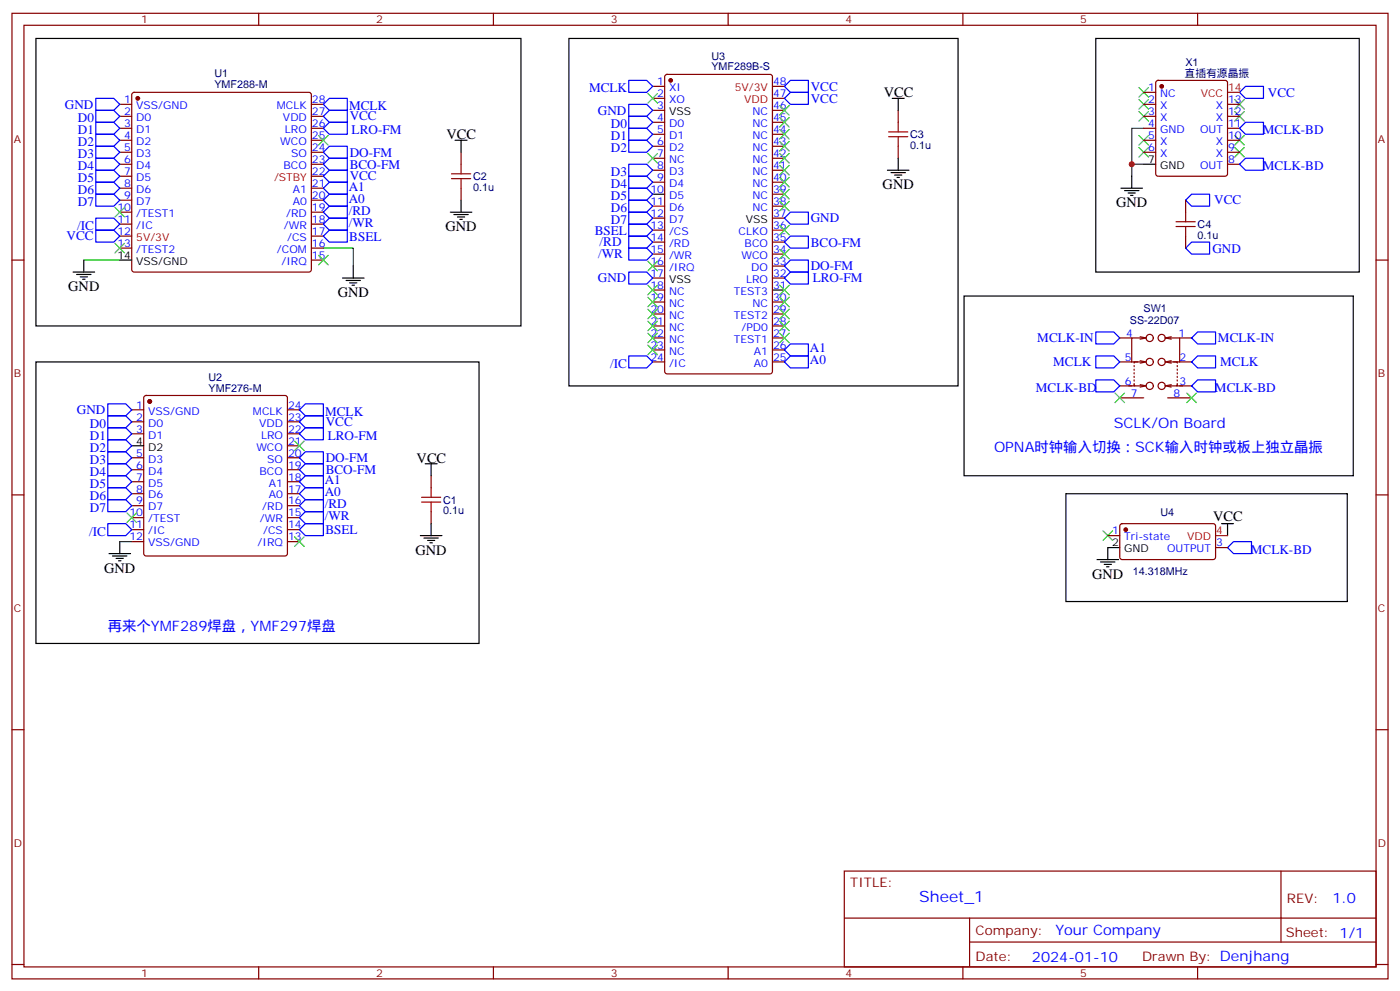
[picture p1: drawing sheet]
<svg xmlns="http://www.w3.org/2000/svg" width="412mm" height="292mm" viewBox="0 0 412 292" stroke-linecap="round" stroke-linejoin="round" font-family="sans-serif">
<g fill="none" stroke="#870000" stroke-width=".35">
<path d="M3.5 3.9h405.4v284.4h-405.4zM7.1 7.4h398.2v277.3h-398.2zM76.2 3.9v3.5M145.3 3.9v3.5M214.5 3.9v3.5M283.6 3.9v3.5M352.8 3.9v3.5M35.3 30.7h3.5M35.3 34.3h3.5M35.3 37.8h3.5M39 27.4l.5-.2h51.5l.5 .2 .2 .5v51.5l-.2 .5-.5 .2h-51.5l-.5-.2-.2-.5v-51.5zM91.7 30.7h3.5"/>
<path d="M91.7 34.3h3.5M91.7 37.8h3.5M192.3 25.4h3.5M192.3 29h3.5M192.3 32.5h3.5M192.3 36h3.5M192.3 39.5h3.5M196 22.1l.5-.2h30.3l.7 .4v87.1l-.4 .6-30.6 .1-.7-.5v-87zM227.5 25.4h3.6M227.5 29h3.6M227.5 32.5h3.6M227.5 36h3.6"/>
<path d="M227.5 39.5h3.6M264.6 32.5v3.5M336.9 30.7h3.5M336.9 34.3h3.5M336.9 37.8h3.5M336.9 27.2h3.5M340.7 23.9l.4-.2h19.8l.5 .2 .2 .5v26.8l-.2 .5-.5 .2h-19.8l-.5-.2-.2-.5v-26.8zM361.6 30.7h3.5M361.6 34.3h3.5M361.6 37.8h3.5M35.3 41.3h3.5M35.3 44.8h3.5"/>
<path d="M35.3 48.4h3.5M35.3 51.9h3.5M35.3 55.4h3.5M35.3 58.9h3.5M91.7 41.3h3.5M91.7 44.8h3.5M91.7 48.4h3.5M91.7 51.9h3.5M91.7 55.4h3.5M91.7 58.9h3.5M135.8 44.8v3.6M135.8 55.4v3.5"/>
<path d="M192.3 43.1h3.5M192.3 46.6h3.5M192.3 50.1h3.5M192.3 53.7h3.5M227.5 43.1h3.6M227.5 46.6h3.6M227.5 50.1h3.6M227.5 53.7h3.6M227.5 57.2h3.6M264.6 43.1v3.5M336.9 41.3h3.5M336.9 44.8h3.5"/>
<path d="M349.2 58.9v3.6M361.6 41.3h3.5M361.6 44.8h3.5M361.6 48.4h3.5M3.5 76.6h3.6M35.3 62.5h3.5M35.3 66h3.5M35.3 69.5h3.5M35.3 73.1h3.5M91.7 76.6h3.5M91.7 62.5h3.5M91.7 66h3.5"/>
<path d="M91.7 69.5h3.5M91.7 73.1h3.5M192.3 64.2h3.5M192.3 71.3h3.5M192.3 74.8h3.5M192.3 78.4h3.5M192.3 67.8h3.5M227.5 60.7h3.6M227.5 64.2h3.6M227.5 71.3h3.6M227.5 74.8h3.6M227.5 78.4h3.6"/>
<path d="M349.2 69.5v3.6M405.3 76.6h3.6M192.3 81.9h3.5M192.3 88.9h3.5M192.3 92.5h3.5M192.3 96h3.5M192.3 99.5h3.5M192.3 85.4h3.5M227.5 81.9h3.6M227.5 88.9h3.6M227.5 92.5h3.6M227.5 96h3.6"/>
<path d="M227.5 99.5h3.6M329.8 99.5h3.6M335.8 99.2l1.8 .3M337.6 99.5h-4.2v7.1M337.6 99.5l-1.8 .4M343.3 99.5h4.2v7.1M343.3 99.5l1.7 .4M345 99.2l-1.7 .3M347.5 99.5h3.5M42.6 116.7l.4-.2h41l.5 .2 .2 .5v45.8l-.3 .5-.4 .2h-41l-.5-.2-.2-.5v-45.8zM192.3 103h3.5M192.3 106.6h3.5"/>
<path d="M227.5 103h3.6M227.5 106.6h3.6M329.8 106.6h5.3M329.8 113.6h4.5M329.8 117.2h7.1M334.1 112.9v.7h2.8M334.1 107.6v.4M334.1 108.7v.3M334.1 109.7v.4M334.1 110.8v.4M334.1 111.9v.3M335.8 113.3l1.8 .3-1.8 .4"/>
<path d="M335.8 106.2l1.8 .4-1.8 .3M336.9 106.6h-2.8v.3M343.3 106.6l1.7 .3M343.3 113.6l1.7 .4M344 106.6h2.8v.3M344 117.2h7M345 106.2l-1.7 .4M345 113.3l-1.7 .3M345.7 106.6h5.3M346.6 113.6h4.4M346.8 112.9v.7h-2.8M346.8 107.6v.4"/>
<path d="M346.8 108.7v.3M346.8 109.7v.4M346.8 110.8v.4M346.8 111.9v.3M38.8 120.7h3.5M38.8 124.2h3.5M38.8 127.7h3.5M38.8 134.8h3.5M38.8 138.3h3.5M84.7 120.7h3.5M84.7 124.2h3.5M84.7 127.7h3.5"/>
<path d="M84.7 134.8h3.5M84.7 138.3h3.5M84.7 131.3h3.5M3.5 145.7h3.6M38.8 141.9h3.5M38.8 145.4h3.5M38.8 148.9h3.5M38.8 152.4h3.5M38.8 156h3.5M38.8 159.5h3.5M84.7 141.9h3.5M84.7 145.4h3.5"/>
<path d="M84.7 148.9h3.5M84.7 152.4h3.5M84.7 156h3.5M84.7 159.5h3.5M127 140.1v3.5M127 150.7v3.5M326.3 157.7h3.5M330.1 154.4l.5-.2 27 .1 .5 .6-.1 9.5-.6 .4-27.1-.1-.5-.6v-9.2zM405.3 145.7h3.6M358.1 161.3h3.5M3.5 214.9h3.6M405.3 214.9h3.6"/>
<path d="M248.7 256.5h156.6v28.2h-156.6zM377.3 256.5v20.9M248.7 270.4h156.5M285.6 277.4h119.6M285.6 270.4v14.1M3.5 284h3.6M76.2 284.7v3.6M145.3 284.7v3.6M214.5 284.7v3.6M283.6 284.7v3.6M352.8 284.7v3.6M405.3 284h3.6"/>
<circle cx="338.7" cy="99.5" r="1.06"/>
<circle cx="342.2" cy="99.5" r="1.06"/>
<circle cx="338.7" cy="113.6" r="1.06"/>
<circle cx="338.7" cy="106.6" r="1.06"/>
<circle cx="342.2" cy="113.6" r="1.06"/>
<circle cx="342.2" cy="106.6" r="1.06"/>
</g>
<g fill="none" stroke="#000" stroke-width=".35">
<path d="M10.6 11.3h142.9v84.7h-142.9zM167.6 11.3h114.6v102.3h-114.6zM322.8 11.3h77.6v68.8h-77.6zM262.8 29h3.5M264.6 29v3.5M134.1 41.3h3.5M135.8 41.3v3.5M135.8 58.9v3.6M192.3 57.2h3.5M261.4 50.1h6.4M262.5 50.8h4.2M263.5 51.5h2.1"/>
<path d="M264.2 52.2h.7M264.6 46.6v3.5M330.2 55.4h6.3M331.3 56.1h4.2M332.3 56.8h2.1M333 57.5h.7M333.4 51.9v3.5M336.9 48.4h3.5M24.7 76.6v3.5M35.3 76.6h3.5M104.1 78.4v3.5M132.6 62.5h6.4"/>
<path d="M133.7 63.2h4.2M134.8 63.9h2.1M135.5 64.6h.7M21.5 80.1h6.4M22.6 80.8h4.2M23.6 81.5h2.2M24.3 82.2h.7M100.9 81.9h6.3M102 82.6h4.2M103 83.3h2.1M103.7 84h.7M227.5 85.4h3.6"/>
<path d="M284 87.2h114.6v52.9h-114.6zM10.6 106.6h130.5v82.9h-130.5zM38.8 131.3h3.5M125.2 136.6h3.6M127 136.6v3.5M35.3 159.5v3.5M123.8 157.7h6.4M124.9 158.4h4.2M125.9 159.1h2.2M126.6 159.8h.8M127 154.2v3.5M314 145.4h82.9v31.7h-82.9z"/>
<path d="M359.8 154.2h3.6M361.6 154.2v3.5M32.1 163h6.4M33.2 163.7h4.2M34.2 164.4h2.1M34.9 165.1h.7M323.1 164.8h6.4M324.2 165.5h4.2M325.3 166.2h2.1M326 166.9h.7M329.8 161.3h-3.5v3.5"/>
</g>
<path d="M336.9 37.8h-3.5v14.1M333.4 48.4h3.5M24.7 76.6h10.6M95.2 73.1h8.9v5.3M35.3 159.5h3.5" fill="none" stroke="#008700" stroke-width=".35"/>
<g fill="#870000" stroke="#870000" stroke-width=".35">
<circle cx="40.6" cy="29" r=".53"/>
<circle cx="44.1" cy="118.2" r=".53"/>
<circle cx="197.6" cy="23.7" r=".53"/>
<circle cx="342.2" cy="25.4" r=".53"/>
<circle cx="331.6" cy="156" r=".53"/>
</g>
<g fill="none" stroke="#a10000" stroke-width=".35">
<path d="M261.8 38.8h5.6M264.6 36v2.8M133 52.6h5.6M133 51.2h5.6M135.8 48.4v2.8M135.8 52.6v2.8M261.8 40.3h5.6M264.6 40.3v2.8M346.4 66.7h5.7M346.4 65.3h5.7M349.2 62.5v2.8M349.2 66.7v2.8"/>
<path d="M124.2 147.8h5.6M124.2 146.4h5.6M127 143.6v2.8M127 147.8v2.9"/>
</g>
<g fill="none" stroke="#00f" stroke-width=".35">
<path d="M28.2 39.5h5.3l1.8 1.8-1.8 1.8h-5.3zM28.2 36h5.3l1.8 1.8-1.8 1.7h-5.3zM28.2 32.5h5.3l1.8 1.8-1.8 1.7h-5.3zM28.2 29h5.3l1.8 1.7-1.8 1.8h-5.3zM97 36h5.3v3.5h-5.3l-1.8-1.7zM97 29h5.3v3.5h-5.3l-1.8-1.8zM97 32.5h5.3v3.5h-5.3l-1.8-1.7zM185.2 34.3h5.3l1.8 1.7-1.8 1.8h-5.3zM185.2 37.8h5.3l1.8 1.7-1.8 1.8h-5.3zM185.2 30.7h5.3l1.8 1.8-1.8 1.8h-5.3zM185.2 23.7h5.3l1.8 1.7-1.8 1.8h-5.3zM231.1 25.4l1.7-1.7h5.3v3.5h-5.3z"/>
<path d="M232.8 27.2h5.3v3.5h-5.3l-1.7-1.7zM365.1 37.8l1.8-1.8h5.3v3.5h-5.3zM366.9 25.4h5.3v3.6h-5.3l-1.8-1.8zM28.2 57.2h5.3l1.8 1.7-1.8 1.8h-5.3zM28.2 53.7h5.3l1.8 1.7-1.8 1.8h-5.3zM28.2 50.1h5.3l1.8 1.8-1.8 1.8h-5.3zM28.2 46.6h5.3l1.8 1.8-1.8 1.7h-5.3zM28.2 43.1h5.3l1.8 1.7-1.8 1.8h-5.3zM95.2 48.4l1.8-1.8h5.3v3.5h-5.3zM95.2 44.8l1.8-1.7h5.3v3.5h-5.3zM95.2 58.9l1.8-1.7h5.3v3.5h-5.3zM95.2 55.4l1.8-1.7h5.3v3.5h-5.3z"/>
<path d="M95.2 51.9l1.8-1.8h5.3v3.6h-5.3zM185.2 41.3h5.3l1.8 1.8-1.8 1.7h-5.3zM185.2 48.4h5.3l1.8 1.7-1.8 1.8h-5.3zM185.2 55.4h5.3l1.8 1.8-1.8 1.7h-5.3zM185.2 58.9h5.3l1.8 1.8-1.8 1.8h-5.3zM185.2 51.9h5.3l1.8 1.8-1.8 1.7h-5.3zM351 57.2h5.3v3.5h-5.3l-1.8-1.8zM365.1 48.4l1.8-1.8h5.3v3.5h-5.3zM28.2 64.2h5.3l1.8 1.8-1.8 1.8h-5.3zM28.2 67.8h5.3l1.8 1.7-1.8 1.8h-5.3zM95.2 62.5l1.8-1.8h5.3v3.5h-5.3zM95.2 66l1.8-1.8h5.3v3.6h-5.3z"/>
<path d="M95.2 69.5l1.8-1.7h5.3v3.5h-5.3zM185.2 62.5h5.3l1.8 1.7-1.8 1.8h-5.3zM185.2 66h5.3l1.8 1.8-1.8 1.7h-5.3zM185.2 73.1h5.3l1.8 1.7-1.8 1.8h-5.3zM185.2 69.5h5.3l1.8 1.8-1.8 1.8h-5.3zM231.1 78.4l1.7-1.8h5.3v3.5h-5.3zM232.8 62.5h5.3v3.5h-5.3l-1.7-1.8zM232.8 69.5h5.3v3.6h-5.3l-1.7-1.8zM349.2 73.1l1.8-1.8h5.3v3.5h-5.3zM185.2 80.1h5.3l1.8 1.8-1.8 1.7h-5.3zM231.1 81.9l1.7-1.8h5.3v3.5h-5.3zM322.8 97.8h5.3l1.7 1.7-1.7 1.8h-5.3z"/>
<path d="M352.8 97.8h5.3v3.5h-5.3l-1.8-1.8zM31.7 118.9h5.3l1.8 1.8-1.8 1.7h-5.3zM90 118.9h5.2v3.5h-5.2l-1.8-1.7zM185.2 104.8h5.3l1.8 1.8-1.8 1.7h-5.3zM231.1 106.6l1.7-1.8h5.3v3.5h-5.3zM231.1 103l1.7-1.7h5.3v3.5h-5.3zM322.8 104.8h5.3l1.7 1.8-1.7 1.7h-5.3zM322.8 111.9h5.3l1.7 1.7-1.7 1.8h-5.3zM351 113.6l1.8-1.7h5.3v3.5h-5.3zM351 106.6l1.8-1.8h5.3v3.5h-5.3zM31.7 122.4h5.3l1.8 1.8-1.8 1.8h-5.3zM31.7 126h5.3l1.8 1.7-1.8 1.8h-5.3z"/>
<path d="M31.7 129.5h5.3l1.8 1.8-1.8 1.7h-5.3zM31.7 133h5.3l1.8 1.8-1.8 1.8h-5.3zM31.7 136.6h5.3l1.8 1.7-1.8 1.8h-5.3zM88.2 138.3l1.8-1.7h5.2v3.5h-5.2zM88.2 134.8l1.8-1.8h5.2v3.6h-5.2zM90 126h5.2v3.5h-5.2l-1.8-1.8zM90 122.4h5.2v3.6h-5.2l-1.8-1.8zM31.7 140.1h5.3l1.8 1.8-1.8 1.7h-5.3zM31.7 143.6h5.3l1.8 1.8-1.8 1.7h-5.3zM31.7 147.1h5.3l1.8 1.8-1.8 1.8h-5.3zM31.7 154.2h5.3l1.8 1.8-1.8 1.7h-5.3zM88.2 152.4l1.8-1.7h5.2v3.5h-5.2z"/>
<path d="M88.2 148.9l1.8-1.8h5.2v3.6h-5.2zM88.2 141.9l1.8-1.8h5.2v3.5h-5.2zM88.2 145.4l1.8-1.8h5.2v3.5h-5.2zM90 154.2h5.2v3.5h-5.2l-1.8-1.7zM363.4 159.5h5.3v3.5h-5.3l-1.8-1.7z"/>
</g>
<g fill="none" stroke="#3c3" stroke-width=".35">
<path d="M93.8 39.9l2.9 2.8M96.7 39.9l-2.9 2.8M190.9 27.6l2.8 2.8M193.7 27.6l-2.8 2.8M229.7 31.1l2.8 2.8M229.7 34.6l2.8 2.8M229.7 38.1l2.8 2.9M232.5 31.1l-2.8 2.8M232.5 34.6l-2.8 2.8M232.5 38.1l-2.8 2.9M335.5 39.9l2.8 2.8M335.5 32.8l2.8 2.9"/>
<path d="M335.5 29.3l2.8 2.8M335.5 25.8l2.8 2.8M338.3 39.9l-2.8 2.8M338.3 32.8l-2.8 2.9M338.3 29.3l-2.8 2.8M338.3 25.8l-2.8 2.8M363.7 29.3l2.8 2.8M363.7 32.8l2.8 2.9M363.7 39.9l2.8 2.8M366.5 29.3l-2.8 2.8M366.5 32.8l-2.8 2.9M366.5 39.9l-2.8 2.8"/>
<path d="M190.9 45.2l2.8 2.8M193.7 45.2l-2.8 2.8M229.7 41.7l2.8 2.8M229.7 45.2l2.8 2.8M229.7 48.7l2.8 2.8M229.7 52.2l2.8 2.9M229.7 59.3l2.8 2.8M229.7 55.8l2.8 2.8M232.5 41.7l-2.8 2.8M232.5 45.2l-2.8 2.8M232.5 48.7l-2.8 2.8M232.5 52.2l-2.8 2.9"/>
<path d="M232.5 59.3l-2.8 2.8M232.5 55.8l-2.8 2.8M335.5 43.4l2.8 2.8M338.3 43.4l-2.8 2.8M363.7 43.4l2.8 2.8M366.5 43.4l-2.8 2.8M33.9 71.6l2.8 2.9M33.9 61.1l2.8 2.8M36.7 71.6l-2.8 2.9M36.7 61.1l-2.8 2.8M93.8 75.2l2.9 2.8M96.7 75.2l-2.9 2.8"/>
<path d="M190.9 76.9l2.8 2.9M193.7 76.9l-2.8 2.9M229.7 73.4l2.8 2.8M229.7 66.4l2.8 2.8M232.5 73.4l-2.8 2.8M232.5 66.4l-2.8 2.8M190.9 91.1l2.8 2.8M190.9 87.5l2.8 2.8M190.9 84l2.8 2.8M190.9 98.1l2.8 2.8M190.9 94.6l2.8 2.8M193.7 87.5l-2.8 2.8"/>
<path d="M193.7 91.1l-2.8 2.8M193.7 84l-2.8 2.8M193.7 98.1l-2.8 2.8M193.7 94.6l-2.8 2.8M229.7 98.1l2.8 2.8M229.7 94.6l2.8 2.8M229.7 91.1l2.8 2.8M229.7 87.5l2.8 2.8M229.7 84l2.8 2.8M232.5 98.1l-2.8 2.8M232.5 94.6l-2.8 2.8M232.5 91.1l-2.8 2.8"/>
<path d="M232.5 87.5l-2.8 2.8M232.5 84l-2.8 2.8M190.9 101.6l2.8 2.9M193.7 101.6l-2.8 2.9M328.4 115.7l2.9 2.9M331.3 115.7l-2.9 2.9M349.6 115.7l2.8 2.9M352.4 115.7l-2.8 2.9M86.8 129.9l2.8 2.8M89.6 129.9l-2.8 2.8M37.4 151l2.8 2.8M40.2 151l-2.8 2.8"/>
<path d="M86.8 158.1l2.8 2.8M89.6 158.1l-2.8 2.8M324.9 156.3l2.8 2.8M327.7 156.3l-2.8 2.8"/>
</g>
<path d="M361.6 27.2h3.5M192.3 60.7h3.5M227.5 67.8h3.6M358.1 157.7h3.5" fill="none" stroke="#f00" stroke-width=".35"/>
<circle cx="333.4" cy="48.4" r=".88" fill="#c00"/>
<text font-size="4.6" fill="#00f" x="270.8" y="265.5">Sheet_1</text>
<g font-size="4.2">
<text x="260.4" y="28.6">VCC</text>
<text x="131.6" y="41">VCC</text>
<text x="260" y="55.8">GND</text>
<text x="328.8" y="61.1">GND</text>
<text x="131.2" y="68.1">GND</text>
<text x="20.1" y="85.8">GND</text>
<text x="99.5" y="87.5">GND</text>
<text x="122.7" y="136.2">VCC</text>
<text x="357.4" y="153.5">VCC</text>
<text x="122.4" y="163.4">GND</text>
<text x="30.7" y="168.7">GND</text>
<text x="321.7" y="170.4">GND</text>
</g>
<g font-size="4.2" fill="#00f">
<text x="328.1" y="126">SCLK/On Board</text>
<text x="292.8" y="133">OPNA时钟输入切换：SCK输入时钟或板上独立晶振</text>
<text x="31.7" y="185.9">再来个YMF289焊盘，YMF297焊盘</text>
<text x="392.5" y="265.8">1.0</text>
<text x="310.9" y="275.3">Your Company</text>
<text x="304" y="283.1">2024-01-10</text>
</g>
<g font-size="3.9" fill="#00f">
<text x="173.5" y="27.2">MCLK</text>
<text x="238.8" y="26.7">VCC</text>
<text x="373.5" y="28.5">VCC</text>
<text x="19.1" y="32">GND</text>
<text x="102.8" y="32.5">MCLK</text>
<text x="103" y="35.4">VCC</text>
<text x="176.1" y="33.8">GND</text>
<text x="238.8" y="30.2">VCC</text>
<text x="23" y="39.5">D1</text>
<text x="23" y="36">D0</text>
<text x="103.6" y="39.5">LRO-FM</text>
<text x="179.9" y="37.8">D0</text>
<text x="179.9" y="41.3">D1</text>
<text x="372" y="39.5">MCLK-BD</text>
<text x="23" y="46.6">D3</text>
<text x="23" y="43.1">D2</text>
<text x="103" y="46.1">DO-FM</text>
<text x="179.9" y="44.8">D2</text>
<text x="23" y="53.7">D5</text>
<text x="23" y="50.1">D4</text>
<text x="103" y="49.6">BCO-FM</text>
<text x="103" y="53.1">VCC</text>
<text x="179.9" y="51.9">D3</text>
<text x="372" y="50.1">MCLK-BD</text>
<text x="23" y="57.2">D6</text>
<text x="102.7" y="59.6">A0</text>
<text x="102.7" y="56.1">A1</text>
<text x="179.9" y="58.9">D5</text>
<text x="179.9" y="55.4">D4</text>
<text x="23" y="60.7">D7</text>
<text x="102.7" y="63.2">/RD</text>
<text x="179.9" y="62.5">D6</text>
<text x="238.8" y="65.5">GND</text>
<text x="357.7" y="60.2">VCC</text>
<text x="19.6" y="70.8">VCC</text>
<text x="22.8" y="67.8">/IC</text>
<text x="102.7" y="66.7">/WR</text>
<text x="102.9" y="70.9">BSEL</text>
<text x="175.2" y="69.2">BSEL</text>
<text x="179.9" y="66">D7</text>
<text x="176.2" y="76.1">/WR</text>
<text x="176.6" y="72.6">/RD</text>
<text x="238.8" y="72.9">BCO-FM</text>
<text x="357.1" y="74.5">GND</text>
<text x="176.1" y="83.1">GND</text>
<text x="238.8" y="79.6">DO-FM</text>
<text x="239.4" y="82.9">LRO-FM</text>
<text x="305.6" y="100.8">MCLK-IN</text>
<text x="358.8" y="100.8">MCLK-IN</text>
<text x="238.6" y="107.3">A0</text>
<text x="238.6" y="103.7">A1</text>
<text x="310.2" y="107.8">MCLK</text>
<text x="359.4" y="107.8">MCLK</text>
<text x="179.8" y="108.3">/IC</text>
<text x="305.2" y="115.4">MCLK-BD</text>
<text x="357.9" y="115.4">MCLK-BD</text>
<text x="22.7" y="122">GND</text>
<text x="26.5" y="126">D0</text>
<text x="95.8" y="122.4">MCLK</text>
<text x="96" y="125.5">VCC</text>
<text x="26.5" y="129.5">D1</text>
<text x="96.5" y="129.5">LRO-FM</text>
<text x="26.5" y="133">D2</text>
<text x="26.5" y="136.6">D3</text>
<text x="96" y="136">DO-FM</text>
<text x="26.5" y="140.1">D4</text>
<text x="26.5" y="143.6">D5</text>
<text x="95.7" y="142.6">A1</text>
<text x="96" y="139.6">BCO-FM</text>
<text x="26.5" y="147.1">D6</text>
<text x="95.7" y="149.6">/RD</text>
<text x="95.7" y="146.1">A0</text>
<text x="26.5" y="150.7">D7</text>
<text x="95.7" y="153.1">/WR</text>
<text x="26.3" y="157.7">/IC</text>
<text x="95.8" y="157.3">BSEL</text>
<text x="368.5" y="163">MCLK-BD</text>
</g>
<g font-size="3.9" fill="#800">
<text x="250.5" y="261.1">TITLE:</text>
<text x="379.1" y="265.8">REV:</text>
<text x="287.4" y="275.3">Company:</text>
<text x="378.7" y="275.9">Sheet: 1/1</text>
<text x="287.4" y="283">Date:</text>
<text x="336.4" y="283.1">Drawn By: Denjhang</text>
</g>
<g font-size="3.2" fill="#800">
<text x="41.6" y="6.9">1</text>
<text x="110.8" y="6.9">2</text>
<text x="179.9" y="6.9">3</text>
<text x="249.1" y="6.9">4</text>
<text x="318.2" y="6.9">5</text>
<text x="4.1" y="42">A</text>
<text x="405.9" y="42">A</text>
<text x="4.1" y="111.2">B</text>
<text x="405.9" y="111.2">B</text>
<text x="4.1" y="180.3">C</text>
<text x="405.9" y="180.3">C</text>
<text x="4.1" y="249.4">D</text>
<text x="405.9" y="249.4">D</text>
<text x="41.6" y="287.7">1</text>
<text x="110.8" y="287.7">2</text>
<text x="179.9" y="287.7">3</text>
<text x="249.1" y="287.7">4</text>
<text x="318.2" y="287.7">5</text>
</g>
<g font-size="3.2" fill="#000080">
<text x="209.6" y="17.6">U3</text>
<text x="63.2" y="22.8">U1</text>
<text x="209.6" y="20.6">YMF289B-S</text>
<text x="349" y="22.6">直插有源晶振</text>
<text x="349.2" y="19.5">X1</text>
<text x="63.2" y="26">YMF288-M</text>
<text x="268.1" y="40.7">C3</text>
<text x="268.1" y="43.9">0.1u</text>
<text x="139.4" y="53">C2</text>
<text x="139.3" y="56.2">0.1u</text>
<text x="352.8" y="70.3">0.1u</text>
<text x="352.8" y="67.1">C4</text>
<text x="332.8" y="95.4">SS-22D07</text>
<text x="336.9" y="91.8">SW1</text>
<text x="61.4" y="112.2">U2</text>
<text x="61.4" y="115.4">YMF276-M</text>
<text x="130.5" y="148.3">C1</text>
<text x="130.5" y="151.5">0.1u</text>
<text x="341.9" y="151.8">U4</text>
<text x="333.7" y="169.5">14.318MHz</text>
</g>
<g font-size="3.2" fill="#00f">
<text x="193.6" y="28.6">2</text>
<text x="193.6" y="25.1">1</text>
<text x="197.1" y="26.8">XI</text>
<text x="227.7" y="25.1">48</text>
<text x="227.7" y="28.6">47</text>
<text x="338.2" y="26.8">1</text>
<text x="341.7" y="28.6">NC</text>
<text x="36.6" y="30.4">1</text>
<text x="36.6" y="33.9">2</text>
<text x="40.1" y="32.1">VSS/GND</text>
<text x="40.1" y="35.7">D0</text>
<text x="81.6" y="32.1">MCLK</text>
<text x="83.4" y="35.7">VDD</text>
<text x="91.9" y="33.9">27</text>
<text x="91.9" y="30.4">28</text>
<text x="193.6" y="35.7">4</text>
<text x="193.6" y="32.1">3</text>
<text x="197.1" y="30.4">XO</text>
<text x="221.6" y="33.9">NC</text>
<text x="227.7" y="32.1">46</text>
<text x="227.7" y="35.7">45</text>
<text x="338.2" y="33.9">3</text>
<text x="338.2" y="30.4">2</text>
<text x="341.7" y="35.7">X</text>
<text x="341.7" y="32.1">X</text>
<text x="358.1" y="32.1">X</text>
<text x="358.1" y="35.7">X</text>
<text x="361.8" y="30.4">13</text>
<text x="361.8" y="33.9">12</text>
<text x="36.6" y="37.4">3</text>
<text x="36.6" y="41">4</text>
<text x="40.1" y="39.2">D1</text>
<text x="83.9" y="39.2">LRO</text>
<text x="91.9" y="41">25</text>
<text x="91.9" y="37.4">26</text>
<text x="193.6" y="39.2">5</text>
<text x="197.1" y="41">D1</text>
<text x="197.1" y="37.4">D0</text>
<text x="221.6" y="37.4">NC</text>
<text x="221.6" y="41">NC</text>
<text x="227.7" y="39.2">44</text>
<text x="338.2" y="41">5</text>
<text x="338.2" y="37.4">4</text>
<text x="341.7" y="39.2">GND</text>
<text x="353.5" y="39.2">OUT</text>
<text x="361.8" y="37.4">11</text>
<text x="361.8" y="41">10</text>
<text x="36.6" y="44.5">5</text>
<text x="40.1" y="42.7">D2</text>
<text x="40.1" y="46.2">D3</text>
<text x="82.6" y="42.7">WCO</text>
<text x="85.7" y="46.2">SO</text>
<text x="91.9" y="44.5">24</text>
<text x="193.6" y="46.2">7</text>
<text x="193.6" y="42.7">6</text>
<text x="197.1" y="44.5">D2</text>
<text x="221.6" y="44.5">NC</text>
<text x="227.7" y="42.7">43</text>
<text x="227.7" y="46.2">42</text>
<text x="338.2" y="44.5">6</text>
<text x="341.7" y="46.2">X</text>
<text x="341.7" y="42.7">X</text>
<text x="358.1" y="42.7">X</text>
<text x="358.1" y="46.2">X</text>
<text x="361.8" y="44.5">9</text>
<text x="36.6" y="48">6</text>
<text x="36.6" y="51.5">7</text>
<text x="40.1" y="49.8">D4</text>
<text x="40.1" y="53.3">D5</text>
<text x="83.5" y="49.8">BCO</text>
<text x="91.9" y="51.5">22</text>
<text x="91.9" y="48">23</text>
<text x="193.6" y="53.3">9</text>
<text x="193.6" y="49.8">8</text>
<text x="197.1" y="51.5">D3</text>
<text x="197.1" y="48">NC</text>
<text x="221.6" y="48">NC</text>
<text x="221.6" y="51.5">NC</text>
<text x="227.7" y="49.8">41</text>
<text x="227.7" y="53.3">40</text>
<text x="353.5" y="49.8">OUT</text>
<text x="361.8" y="48">8</text>
<text x="36.6" y="55.1">8</text>
<text x="36.6" y="58.6">9</text>
<text x="40.1" y="56.8">D6</text>
<text x="86.2" y="56.8">A1</text>
<text x="91.9" y="58.6">20</text>
<text x="91.9" y="55.1">21</text>
<text x="191.6" y="56.8">10</text>
<text x="197.1" y="58.6">D5</text>
<text x="197.1" y="55.1">D4</text>
<text x="221.6" y="55.1">NC</text>
<text x="221.6" y="58.6">NC</text>
<text x="227.7" y="56.8">39</text>
<text x="34.6" y="62.1">10</text>
<text x="34.6" y="65.7">11</text>
<text x="40.1" y="60.4">D7</text>
<text x="40.1" y="63.9">/TEST1</text>
<text x="84.3" y="63.9">/RD</text>
<text x="86.2" y="60.4">A0</text>
<text x="91.9" y="65.7">18</text>
<text x="91.9" y="62.1">19</text>
<text x="191.6" y="63.9">12</text>
<text x="191.6" y="60.4">11</text>
<text x="197.1" y="65.7">D7</text>
<text x="197.1" y="62.1">D6</text>
<text x="221.6" y="62.1">NC</text>
<text x="227.7" y="60.4">38</text>
<text x="227.7" y="63.9">37</text>
<text x="34.6" y="69.2">12</text>
<text x="40.1" y="67.4">/IC</text>
<text x="83.6" y="67.4">/WR</text>
<text x="84.6" y="70.9">/CS</text>
<text x="91.9" y="69.2">17</text>
<text x="191.6" y="70.9">14</text>
<text x="191.6" y="67.4">13</text>
<text x="197.1" y="69.2">/CS</text>
<text x="217.6" y="69.2">CLKO</text>
<text x="227.7" y="67.4">36</text>
<text x="227.7" y="70.9">35</text>
<text x="34.6" y="72.7">13</text>
<text x="40.1" y="74.5">/TEST2</text>
<text x="81.6" y="74.5">/COM</text>
<text x="82.9" y="78">/IRQ</text>
<text x="91.9" y="76.2">15</text>
<text x="91.9" y="72.7">16</text>
<text x="191.6" y="78">16</text>
<text x="191.6" y="74.5">15</text>
<text x="197.1" y="76.2">/WR</text>
<text x="197.1" y="72.7">/RD</text>
<text x="218.4" y="76.2">WCO</text>
<text x="219.3" y="72.7">BCO</text>
<text x="227.7" y="74.5">34</text>
<text x="227.7" y="78">33</text>
<text x="191.6" y="81.5">17</text>
<text x="197.1" y="79.8">/IRQ</text>
<text x="219.8" y="83.3">LRO</text>
<text x="221.3" y="79.8">DO</text>
<text x="227.7" y="81.5">32</text>
<text x="191.6" y="88.6">19</text>
<text x="191.6" y="85.1">18</text>
<text x="197.1" y="86.8">NC</text>
<text x="216.1" y="86.8">TEST3</text>
<text x="227.7" y="85.1">31</text>
<text x="227.7" y="88.6">30</text>
<text x="191.6" y="95.6">21</text>
<text x="191.6" y="92.1">20</text>
<text x="197.1" y="93.9">NC</text>
<text x="197.1" y="90.3">NC</text>
<text x="216.1" y="93.9">TEST2</text>
<text x="221.6" y="90.3">NC</text>
<text x="227.7" y="92.1">29</text>
<text x="227.7" y="95.6">28</text>
<text x="191.6" y="99.2">22</text>
<text x="197.1" y="100.9">NC</text>
<text x="197.1" y="97.4">NC</text>
<text x="216.1" y="100.9">TEST1</text>
<text x="218.4" y="97.4">/PD0</text>
<text x="227.7" y="99.2">27</text>
<text x="331.7" y="99.2">4</text>
<text x="347.1" y="99.2">1</text>
<text x="191.6" y="106.2">24</text>
<text x="191.6" y="102.7">23</text>
<text x="197.1" y="108">/IC</text>
<text x="197.1" y="104.5">NC</text>
<text x="222.1" y="104.5">A1</text>
<text x="222.1" y="108">A0</text>
<text x="227.7" y="102.7">26</text>
<text x="227.7" y="106.2">25</text>
<text x="331.4" y="106.2">5</text>
<text x="347.5" y="106.2">2</text>
<text x="331.4" y="113.3">6</text>
<text x="347.5" y="113.3">3</text>
<text x="333.1" y="116.8">7</text>
<text x="345.7" y="116.8">8</text>
<text x="40.1" y="120.3">1</text>
<text x="40.1" y="123.9">2</text>
<text x="43.6" y="122.1">VSS/GND</text>
<text x="43.6" y="125.6">D0</text>
<text x="74.5" y="122.1">MCLK</text>
<text x="76.3" y="125.6">VDD</text>
<text x="84.8" y="123.9">23</text>
<text x="84.8" y="120.3">24</text>
<text x="40.1" y="127.4">3</text>
<text x="43.6" y="129.2">D1</text>
<text x="76.9" y="129.2">LRO</text>
<text x="84.8" y="130.9">21</text>
<text x="84.8" y="127.4">22</text>
<text x="40.1" y="134.4">5</text>
<text x="40.1" y="138">6</text>
<text x="43.6" y="136.2">D3</text>
<text x="75.5" y="132.7">WCO</text>
<text x="78.7" y="136.2">SO</text>
<text x="84.8" y="138">19</text>
<text x="84.8" y="134.4">20</text>
<text x="40.1" y="141.5">7</text>
<text x="43.6" y="139.7">D4</text>
<text x="43.6" y="143.3">D5</text>
<text x="76.5" y="139.7">BCO</text>
<text x="79.2" y="143.3">A1</text>
<text x="84.8" y="141.5">18</text>
<text x="40.1" y="145">8</text>
<text x="40.1" y="148.6">9</text>
<text x="43.6" y="146.8">D6</text>
<text x="79.2" y="146.8">A0</text>
<text x="84.8" y="148.6">16</text>
<text x="84.8" y="145">17</text>
<text x="38.1" y="152.1">10</text>
<text x="38.1" y="155.6">11</text>
<text x="43.6" y="150.3">D7</text>
<text x="43.6" y="153.8">/TEST</text>
<text x="76.6" y="153.8">/WR</text>
<text x="77.3" y="150.3">/RD</text>
<text x="84.8" y="155.6">14</text>
<text x="84.8" y="152.1">15</text>
<text x="38.1" y="159.1">12</text>
<text x="43.6" y="157.4">/IC</text>
<text x="43.6" y="160.9">VSS/GND</text>
<text x="75.9" y="160.9">/IRQ</text>
<text x="77.5" y="157.4">/CS</text>
<text x="84.8" y="159.1">13</text>
<text x="327.7" y="157.4">1</text>
<text x="331.2" y="159.1">Tri-state</text>
<text x="358.2" y="160.9">3</text>
<text x="343.8" y="162.7">OUTPUT</text>
</g>
<g font-size="3.2" fill="#f00">
<text x="216.4" y="26.8">5V/3V</text>
<text x="353.7" y="28.6">VCC</text>
<text x="361.8" y="26.8">14</text>
<text x="219.2" y="30.4">VDD</text>
<text x="80.7" y="53.3">/STBY</text>
<text x="40.1" y="70.9">5V/3V</text>
<text x="349.7" y="159.1">VDD</text>
<text x="358.2" y="157.4">4</text>
</g>
<g font-size="3.2">
<text x="197.1" y="33.9">VSS</text>
<text x="338.2" y="48">7</text>
<text x="341.7" y="49.8">GND</text>
<text x="219.7" y="65.7">VSS</text>
<text x="34.6" y="76.2">14</text>
<text x="40.1" y="78">VSS/GND</text>
<text x="197.1" y="83.3">VSS</text>
<text x="40.1" y="130.9">4</text>
<text x="43.6" y="132.7">D2</text>
<text x="327.7" y="160.9">2</text>
<text x="331.2" y="162.7">GND</text>
</g>
</svg>
